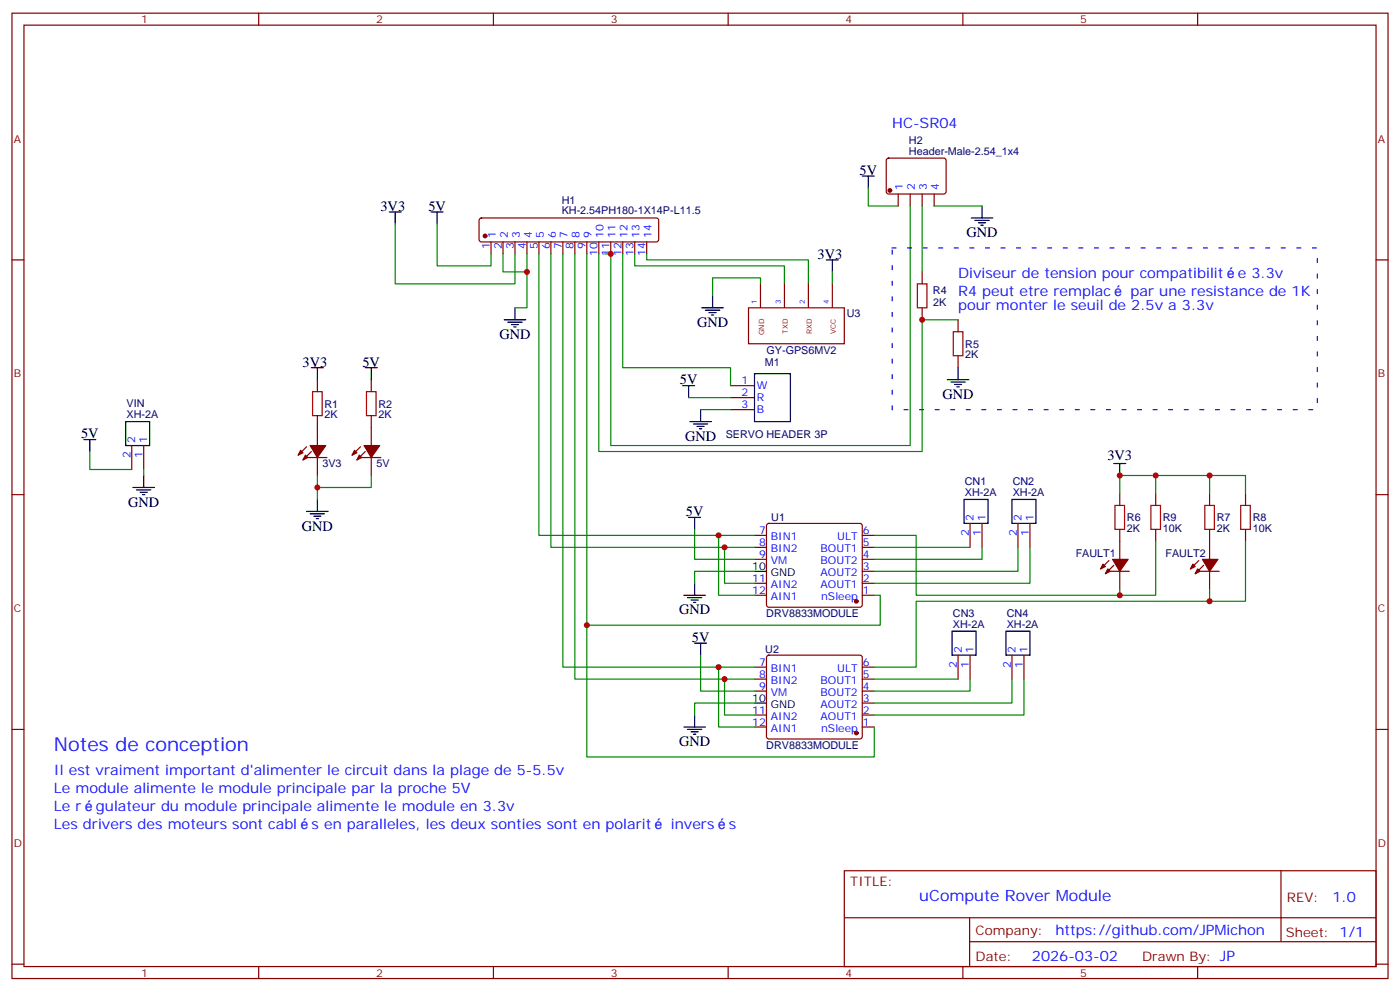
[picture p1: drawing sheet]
<svg xmlns="http://www.w3.org/2000/svg" width="412mm" height="292mm" viewBox="0 0 412 292" stroke-linecap="round" stroke-linejoin="round" font-family="sans-serif">
<g fill="none" stroke="#870000" stroke-width=".35">
<path d="M3.5 3.9h405.4v284.3h-405.4zM7.1 7.4h398.2v277.3h-398.2zM76.2 3.9v3.5M145.3 3.9v3.5M214.5 3.9v3.5M283.6 3.9v3.5M352.8 3.9v3.5M261.3 46.8l.5-.2h16.5l.4 .7-.1 9.4-.6 .5-16.5-.1-.4-.7v-9.1zM264.6 57.2v3.5M268.1 57.2v3.5M271.6 57.2v3.5M275.2 57.2v3.5"/>
<path d="M3.5 76.6h3.6M141.3 64.4l.5-.2h51.5l.5 .2 .2 .5v5.7l-.2 .5-.5 .2h-51.5l-.5-.3-.2-.4v-5.7zM144.6 71.3v3.5M148.2 71.3v3.5M151.7 71.3v3.5M155.2 71.3v3.5M158.7 71.3v3.5M162.3 71.3v3.5M165.8 71.3v3.5M169.3 71.3v3.5M172.9 71.3v3.5M176.4 71.3v3.5"/>
<path d="M179.9 71.3v3.5M183.4 71.3v3.5M187 71.3v3.5M190.5 71.3v3.5M405.3 76.6h3.6M224 83.6v7M231.1 83.6v7M238.1 83.6v7M245.2 83.6v7M271.6 80.1v3.5M271.6 90.7v3.5M282.2 94.2v3.5"/>
<path d="M93.5 111.8v3.6M109.4 111.8v3.6M215.2 113.6h7M215.2 117.1h7M282.2 104.8v3.5M38.8 131.2v7.1M42.3 131.2v7.1M90.3 131.6l-2.5 2.5M90.7 134.8h5.6M91.7 133l-2.4 2.5M93.5 122.4v8.8M93.5 134.8v5.3"/>
<path d="M106.2 131.6l-2.5 2.5M106.5 134.8h5.7M107.6 133l-2.5 2.5M109.4 122.4v8.8M109.4 134.8v5.3M215.2 120.7h7M3.5 145.7h3.6M222.2 157.7h3.6M226 154.4l.5-.2h26.8l.5 .2 .2 .5v23.3l-.2 .5-.5 .2h-26.8l-.5-.3-.2-.4v-23.3zM254 157.7h3.5M285.8 154.2v7M289.3 154.2v7"/>
<path d="M299.9 154.2v7M303.4 154.2v7M329.8 145.3v3.6M329.8 155.9v8.8M340.4 145.3v3.6M340.4 155.9v3.6M356.3 145.3v3.6M356.3 155.9v8.8M366.9 145.3v3.6M366.9 155.9v3.6M405.3 145.7h3.6M222.2 175.3h3.6"/>
<path d="M222.2 171.8h3.6M222.2 164.7h3.6M222.2 161.2h3.6M254 175.3h3.5M254 171.8h3.5M254 168.3h3.5M254 164.7h3.5M254 161.2h3.5M326.7 165.1l-2.5 2.5M327 168.3h5.7M328.1 166.5l-2.5 2.5M329.8 168.3v5.3"/>
<path d="M353.1 165.1l-2.4 2.5M353.5 168.3h5.6M354.5 166.5l-2.4 2.5M356.3 168.3v5.3M222.2 196.5h3.6M226 193.2l.5-.2h26.8l.5 .2 .2 .5v23.3l-.2 .5-.5 .2h-26.8l-.5-.3-.2-.4v-23.3zM254 196.5h3.5M282.2 193v7M285.8 193v7M298.1 193v7M301.6 193v7M3.5 214.8h3.6"/>
<path d="M222.2 214.1h3.6M222.2 210.6h3.6M222.2 203.6h3.6M222.2 200h3.6M254 214.1h3.5M254 210.6h3.5M254 207.1h3.5M254 203.6h3.5M254 200h3.5M405.3 214.8h3.6M248.7 256.5h156.6v28.2h-156.6zM377.3 256.5v20.9"/>
<path d="M248.7 270.3h156.5M285.6 277.4h119.6M285.6 270.3v14.1M3.5 284h3.6M76.2 284.7v3.5M145.3 284.7v3.5M214.5 284.7v3.5M283.6 284.7v3.5M352.8 284.7v3.5M405.3 284h3.6"/>
</g>
<g fill="#870000" stroke="#870000" stroke-width=".35">
<path d="M104.4 132.6l.7 .8-1.4 .7z"/>
<path d="M105.8 134.1l.7 .7-1.4 .7z"/>
<path d="M107.2 131.2h4.6l-2.4 3.6z"/>
<path d="M88.5 132.6l.8 .8-1.5 .7z"/>
<path d="M90 134.1l.7 .7-1.4 .7z"/>
<path d="M91.4 131.2h4.6l-2.5 3.6z"/>
<path d="M324.9 166.2l.7 .7-1.4 .7z"/>
<path d="M326.3 167.6l.7 .7-1.4 .7z"/>
<path d="M327.7 164.7h4.6l-2.5 3.6z"/>
<path d="M351.4 166.2l.7 .7-1.4 .7z"/>
<path d="M352.8 167.6l.7 .7-1.4 .7z"/>
<path d="M354.2 164.7h4.6l-2.5 3.6z"/>
<circle cx="252.2" cy="177.1" r=".53"/>
<circle cx="252.2" cy="215.9" r=".53"/>
<circle cx="142.9" cy="69.5" r=".53"/>
<circle cx="262.1" cy="56.1" r=".53"/>
</g>
<g fill="none" stroke="#000" stroke-width=".35">
<path d="M254 51.9h3.5M255.8 51.9v3.5M114.7 62.4h3.5M116.4 62.4v3.6M127 62.4h3.5M128.8 62.4v3.6M243.4 76.6h3.5M245.2 76.6v3.5M286.1 64.2h6.4M287.2 64.9h4.2M288.2 65.6h2.1M288.9 66.3h.7"/>
<path d="M289.3 60.7v3.5M148.5 94.2h6.4M149.6 94.9h4.2M150.6 95.6h2.2M151.3 96.3h.7M151.7 90.7v3.5M206.7 90.7h6.4M207.8 91.4h4.2M208.8 92.1h2.2M209.5 92.8h.8M209.9 87.1v3.6M91.7 108.3h3.5"/>
<path d="M93.5 108.3v3.5M107.6 108.3h3.5M109.4 108.3v3.5M201.1 113.6h3.5M202.8 113.6v3.5M222.2 110.1h10.6v14.1h-10.6zM279 111.8h6.4M280.1 112.5h4.2M281.2 113.2h2.1M281.9 113.9h.7M282.2 108.3v3.5M24.7 129.5h3.5"/>
<path d="M26.5 129.5v3.5M37 124.2h7.1v7h-7.1zM203.2 124.2h6.3M204.3 124.9h4.2M205.3 125.6h2.1M206 126.3h.7M206.4 120.7v3.5M328.1 136.5h3.5M329.8 136.5v3.6M39.2 143.6h6.3M40.2 144.3h4.2M41.3 145h2.1"/>
<path d="M42 145.7h.7M42.3 140.1v3.5M90.3 150.6h6.4M91.4 151.3h4.2M92.4 152h2.1M93.1 152.8h.7M93.5 147.1v3.5M202.8 152.4h3.6M204.6 152.4v3.5M284 147.1h7v7.1h-7zM298.1 147.1h7.1v7.1h-7.1zM201.4 175.3h6.4"/>
<path d="M202.5 176h4.2M203.6 176.7h2.1M204.3 177.4h.7M204.6 171.8v3.5M222.2 168.3h3.6M204.6 189.4h3.5M206.4 189.4v3.6M280.5 185.9h7v7.1h-7zM296.3 185.9h7.1v7.1h-7.1zM201.4 214.1h6.4M202.5 214.8h4.2M203.6 215.5h2.1"/>
<path d="M204.3 216.3h.7M204.6 210.6v3.5M222.2 207.1h3.6"/>
</g>
<g fill="none" stroke="#008700" stroke-width=".35">
<path d="M255.8 55.4v5.3h8.8M116.4 66v17.6h35.3v-8.8M128.8 66v12.3h15.8v-3.5M148.2 74.8v5.3h7v-5.3M158.7 74.8v82.9h53M162.3 74.8v86.4h51.1M165.8 74.8v121.7h45.9M169.3 74.8v125.2h44.1M172.9 74.8v109.4h86.4v-8.9h-1.8M176.4 74.8v58.2h95.2v-38.8h10.6M183.4 74.8v33.5h31.8v5.3M187 74.8v3.5h44.1v5.3"/>
<path d="M190.5 74.8v1.8h47.6v7M268.1 60.7v70.5h-88.2v-56.4h-1.7M271.6 60.7v19.4M275.2 60.7h14.1M155.2 80.1v10.6h-3.5M224 83.6v-1.8h-14.1v5.3M245.2 80.1v3.5M202.8 117.1h12.4M26.5 133v5.3h12.3M42.3 138.3v1.8M206.4 120.7h8.8M93.5 140.1v3.5"/>
<path d="M109.4 140.1v3.5h-15.9v3.5M204.6 155.9v8.8h17.6M222.2 157.7h-10.5v17.6h10.5M257.5 157.7h12.4v17.6h70.5v-15.8M329.8 145.3v-5.2h37.1v5.2M340.4 140.1v5.2M356.3 140.1v5.2M366.9 159.5v17.6h-97v19.4h-12.4M222.2 161.2h-8.8v10.6h8.8M222.2 168.3h-17.6v3.5M257.5 161.2h28.3M289.3 161.2v3.5h-31.8"/>
<path d="M299.9 161.2v7.1h-42.4M303.4 161.2v10.6h-45.9M329.8 173.6v1.7M356.3 173.6v3.5M172.9 184.2v38.8h84.6v-8.9M206.4 193v10.6h15.8M222.2 196.5h-10.5v17.6h10.5M222.2 200h-8.8v10.6h8.8M222.2 207.1h-17.6v3.5M257.5 200h24.7M285.8 200v3.6h-28.3M298.1 200v7.1h-40.6"/>
<path d="M301.6 200v10.6h-44.1"/>
</g>
<path d="M270.2 83.6h2.8v7.1h-2.8zM280.8 97.7h2.8v7.1h-2.8zM92.1 115.4h2.8v7h-2.8zM107.9 115.4h2.9v7h-2.9zM328.4 148.9h2.9v7h-2.9zM339 148.9h2.8v7h-2.8zM354.9 148.9h2.8v7h-2.8zM365.5 148.9h2.8v7h-2.8z" fill="none" stroke="#a10000" stroke-width=".35"/>
<path d="M220.5 90.7h28.2v10.5h-28.2z" fill="none" stroke="#900" stroke-width=".35"/>
<path d="M262.8 73h125.3v47.7h-125.3z" fill="none" stroke="#00c" stroke-width=".35" stroke-dasharray="1.1 3.5"/>
<g fill="#c00">
<circle cx="211.7" cy="157.7" r=".88"/>
<circle cx="213.4" cy="161.2" r=".88"/>
<circle cx="211.7" cy="196.5" r=".88"/>
<circle cx="213.4" cy="200" r=".88"/>
<circle cx="172.9" cy="184.1" r=".88"/>
<circle cx="179.9" cy="74.8" r=".88"/>
<circle cx="271.6" cy="94.2" r=".88"/>
<circle cx="329.8" cy="140.1" r=".88"/>
<circle cx="340.4" cy="140.1" r=".88"/>
<circle cx="356.3" cy="140.1" r=".88"/>
<circle cx="356.3" cy="177.1" r=".88"/>
<circle cx="329.8" cy="175.3" r=".88"/>
<circle cx="155.2" cy="80.1" r=".88"/>
<circle cx="93.5" cy="143.6" r=".88"/>
</g>
<text font-size="5.6" fill="#00f" x="15.9" y="221.2">Notes de conception</text>
<text font-size="4.6" fill="#00f" x="270.8" y="265.5">uCompute Rover Module</text>
<g font-size="4.2" fill="#00f">
<text x="262.8" y="37.7">HC-SR04</text>
<text x="282.2" y="81.8">Diviseur de tension pour compatibilit</text>
<text x="364.7" y="81.8">e 3.3v</text>
<text x="282.2" y="87.1">R4 peut etre remplac</text>
<text x="333" y="87.1">par une resistance de 1K</text>
<text x="282.2" y="91.4">pour monter le seuil de 2.5v a 3.3v</text>
<text x="15.9" y="228.2">Il est vraiment important d'alimenter le circuit dans la plage de 5-5.5v</text>
<text x="15.9" y="233.5">Le module alimente le module principale par la proche 5V</text>
<text x="15.9" y="238.8">Le r</text>
<text x="28.3" y="238.8">gulateur du module principale alimente le module en 3.3v</text>
<text x="15.9" y="244.1">Les drivers des moteurs sont cabl</text>
<text x="91.8" y="244.1">s en paralleles, les deux sonties sont en polarit</text>
<text x="197.6" y="244.1">invers</text>
<text x="214.7" y="244.1">s</text>
<text x="392.5" y="265.7">1.0</text>
<text x="310.9" y="275.3">https://github.com/JPMichon</text>
<text x="304" y="283.1">2026-03-02</text>
</g>
<g font-size="4.2">
<text x="253.2" y="51.5">5V</text>
<text x="112.1" y="62.1">3V3</text>
<text x="126.2" y="62.1">5V</text>
<text x="284.7" y="69.9">GND</text>
<text x="240.8" y="76.2">3V3</text>
<text x="147.1" y="99.8">GND</text>
<text x="205.3" y="96.3">GND</text>
<text x="89.1" y="108">3V3</text>
<text x="106.8" y="108">5V</text>
<text x="200.3" y="113.2">5V</text>
<text x="277.6" y="117.5">GND</text>
<text x="23.9" y="129.1">5V</text>
<text x="201.8" y="129.8">GND</text>
<text x="326.2" y="135.4">3V3</text>
<text x="37.7" y="149.2">GND</text>
<text x="202" y="152">5V</text>
<text x="88.9" y="156.3">GND</text>
<text x="200" y="181">GND</text>
<text x="203.8" y="189.1">5V</text>
<text x="200" y="219.8">GND</text>
</g>
<g font-size="3.9" fill="#800">
<text x="250.5" y="261.1">TITLE:</text>
<text x="379.1" y="265.7">REV:</text>
<text x="287.4" y="275.3">Company:</text>
<text x="378.7" y="275.9">Sheet: 1/1</text>
<text x="287.4" y="282.9">Date:</text>
<text x="336.4" y="283">Drawn By: JP</text>
</g>
<g font-size="3.2" fill="#800">
<text x="41.6" y="6.9">1</text>
<text x="110.8" y="6.9">2</text>
<text x="179.9" y="6.9">3</text>
<text x="249.1" y="6.9">4</text>
<text x="318.2" y="6.9">5</text>
<text x="4.1" y="42">A</text>
<text x="405.9" y="42">A</text>
<text x="4.1" y="111.1">B</text>
<text x="405.9" y="111.1">B</text>
<text x="4.1" y="180.3">C</text>
<text x="405.9" y="180.3">C</text>
<text x="4.1" y="249.4">D</text>
<text x="405.9" y="249.4">D</text>
<text x="41.6" y="287.7">1</text>
<text x="110.8" y="287.7">2</text>
<text x="179.9" y="287.7">3</text>
<text x="249.1" y="287.7">4</text>
<text x="318.2" y="287.7">5</text>
</g>
<g font-size="3.2" fill="#000080">
<text x="267.8" y="45.5">Header-Male-2.54_1x4</text>
<text x="267.8" y="42.4">H2</text>
<text x="165.5" y="63.1">KH-2.54PH180-1X14P-L11.5</text>
<text x="165.5" y="60">H1</text>
<text x="274.8" y="86.5">R4</text>
<text x="249.4" y="93.2">U3</text>
<text x="274.8" y="90.1">2K</text>
<text x="225.3" y="107.7">M1</text>
<text x="225.8" y="104.1">GY-GPS6MV2</text>
<text x="284.3" y="105.6">2K</text>
<text x="284.3" y="102.4">R5</text>
<text x="37.3" y="120">VIN</text>
<text x="37.3" y="123.1">XH-2A</text>
<text x="95.6" y="123.2">2K</text>
<text x="95.6" y="120.1">R1</text>
<text x="111.5" y="123.2">2K</text>
<text x="111.5" y="120.1">R2</text>
<text x="213.8" y="128.9">SERVO HEADER 3P</text>
<text x="95" y="137.7">3V3</text>
<text x="110.9" y="137.7">5V</text>
<text x="284.2" y="142.9">CN1</text>
<text x="298.3" y="142.9">CN2</text>
<text x="284.2" y="146.1">XH-2A</text>
<text x="298.3" y="146.1">XH-2A</text>
<text x="227.2" y="153.6">U1</text>
<text x="332" y="153.5">R6</text>
<text x="342.5" y="153.5">R9</text>
<text x="358.4" y="153.5">R7</text>
<text x="369" y="153.5">R8</text>
<text x="332" y="156.7">2K</text>
<text x="342.5" y="156.7">10K</text>
<text x="358.4" y="156.7">2K</text>
<text x="369" y="156.7">10K</text>
<text x="316.9" y="164.1">FAULT1</text>
<text x="343.3" y="164.1">FAULT2</text>
<text x="225.7" y="181.8">DRV8833MODULE</text>
<text x="280.7" y="184.9">XH-2A</text>
<text x="280.7" y="181.7">CN3</text>
<text x="296.6" y="184.9">XH-2A</text>
<text x="296.6" y="181.7">CN4</text>
<text x="225.4" y="192.4">U2</text>
<text x="225.7" y="220.6">DRV8833MODULE</text>
</g>
<g font-size="3.2" fill="#00f">
<text x="266" y="55.8" transform="rotate(-90 266 55.8)">1</text>
<text x="269.5" y="55.8" transform="rotate(-90 269.5 55.8)">2</text>
<text x="273" y="55.8" transform="rotate(-90 273 55.8)">3</text>
<text x="276.6" y="55.8" transform="rotate(-90 276.6 55.8)">4</text>
<text x="146" y="70" transform="rotate(-90 146 70)">1</text>
<text x="149.6" y="70" transform="rotate(-90 149.6 70)">2</text>
<text x="153.1" y="70" transform="rotate(-90 153.1 70)">3</text>
<text x="156.6" y="70" transform="rotate(-90 156.6 70)">4</text>
<text x="160.2" y="70" transform="rotate(-90 160.2 70)">5</text>
<text x="163.7" y="70" transform="rotate(-90 163.7 70)">6</text>
<text x="167.2" y="70" transform="rotate(-90 167.2 70)">7</text>
<text x="170.7" y="70" transform="rotate(-90 170.7 70)">8</text>
<text x="174.3" y="70" transform="rotate(-90 174.3 70)">9</text>
<text x="177.8" y="70" transform="rotate(-90 177.8 70)">10</text>
<text x="181.3" y="70" transform="rotate(-90 181.3 70)">11</text>
<text x="184.9" y="70" transform="rotate(-90 184.9 70)">12</text>
<text x="188.4" y="70" transform="rotate(-90 188.4 70)">13</text>
<text x="191.9" y="70" transform="rotate(-90 191.9 70)">14</text>
<text x="144.3" y="73.5" transform="rotate(-90 144.3 73.5)">1</text>
<text x="147.8" y="73.5" transform="rotate(-90 147.8 73.5)">2</text>
<text x="151.3" y="73.5" transform="rotate(-90 151.3 73.5)">3</text>
<text x="154.9" y="73.5" transform="rotate(-90 154.9 73.5)">4</text>
<text x="158.4" y="73.5" transform="rotate(-90 158.4 73.5)">5</text>
<text x="161.9" y="73.5" transform="rotate(-90 161.9 73.5)">6</text>
<text x="165.5" y="73.5" transform="rotate(-90 165.5 73.5)">7</text>
<text x="169" y="73.5" transform="rotate(-90 169 73.5)">8</text>
<text x="172.5" y="73.5" transform="rotate(-90 172.5 73.5)">9</text>
<text x="176" y="75.5" transform="rotate(-90 176 75.5)">10</text>
<text x="179.6" y="75.5" transform="rotate(-90 179.6 75.5)">11</text>
<text x="183.1" y="75.5" transform="rotate(-90 183.1 75.5)">12</text>
<text x="186.6" y="75.5" transform="rotate(-90 186.6 75.5)">13</text>
<text x="190.1" y="75.5" transform="rotate(-90 190.1 75.5)">14</text>
<text x="218.5" y="113.2">1</text>
<text x="218.5" y="116.8">2</text>
<text x="223" y="114.7">W</text>
<text x="223" y="118.2">R</text>
<text x="218.5" y="120.3">3</text>
<text x="223" y="121.7">B</text>
<text x="39.9" y="130.5" transform="rotate(-90 39.9 130.5)">2</text>
<text x="43.4" y="130.5" transform="rotate(-90 43.4 130.5)">1</text>
<text x="38.5" y="135" transform="rotate(-90 38.5 135)">2</text>
<text x="42" y="135" transform="rotate(-90 42 135)">1</text>
<text x="286.8" y="153.5" transform="rotate(-90 286.8 153.5)">2</text>
<text x="290.3" y="153.5" transform="rotate(-90 290.3 153.5)">1</text>
<text x="300.9" y="153.5" transform="rotate(-90 300.9 153.5)">2</text>
<text x="304.4" y="153.5" transform="rotate(-90 304.4 153.5)">1</text>
<text x="223.6" y="157.3">7</text>
<text x="223.6" y="160.9">8</text>
<text x="227.1" y="159.1">BIN1</text>
<text x="246.7" y="159.1">ULT</text>
<text x="254.2" y="160.9">5</text>
<text x="254.2" y="157.3">6</text>
<text x="285.4" y="157.9" transform="rotate(-90 285.4 157.9)">2</text>
<text x="288.9" y="157.9" transform="rotate(-90 288.9 157.9)">1</text>
<text x="299.5" y="157.9" transform="rotate(-90 299.5 157.9)">2</text>
<text x="303" y="157.9" transform="rotate(-90 303 157.9)">1</text>
<text x="223.6" y="164.4">9</text>
<text x="227.1" y="162.6">BIN2</text>
<text x="227.1" y="166.2">VM</text>
<text x="241.7" y="166.2">BOUT2</text>
<text x="241.7" y="162.6">BOUT1</text>
<text x="254.2" y="167.9">3</text>
<text x="254.2" y="164.4">4</text>
<text x="221.6" y="171.5">11</text>
<text x="227.1" y="173.2">AIN2</text>
<text x="241.7" y="173.2">AOUT1</text>
<text x="241.7" y="169.7">AOUT2</text>
<text x="254.2" y="171.5">2</text>
<text x="221.6" y="175">12</text>
<text x="227.1" y="176.7">AIN1</text>
<text x="241.9" y="176.7">nSleep</text>
<text x="254.2" y="175">1</text>
<text x="223.6" y="196.1">7</text>
<text x="227.1" y="197.9">BIN1</text>
<text x="246.7" y="197.9">ULT</text>
<text x="254.2" y="196.1">6</text>
<text x="281.9" y="196.8" transform="rotate(-90 281.9 196.8)">2</text>
<text x="283.3" y="192.3" transform="rotate(-90 283.3 192.3)">2</text>
<text x="285.4" y="196.8" transform="rotate(-90 285.4 196.8)">1</text>
<text x="286.8" y="192.3" transform="rotate(-90 286.8 192.3)">1</text>
<text x="297.7" y="196.8" transform="rotate(-90 297.7 196.8)">2</text>
<text x="299.2" y="192.3" transform="rotate(-90 299.2 192.3)">2</text>
<text x="301.3" y="196.8" transform="rotate(-90 301.3 196.8)">1</text>
<text x="302.7" y="192.3" transform="rotate(-90 302.7 192.3)">1</text>
<text x="223.6" y="199.7">8</text>
<text x="223.6" y="203.2">9</text>
<text x="227.1" y="201.4">BIN2</text>
<text x="241.7" y="201.4">BOUT1</text>
<text x="254.2" y="203.2">4</text>
<text x="254.2" y="199.7">5</text>
<text x="227.1" y="205">VM</text>
<text x="241.7" y="205">BOUT2</text>
<text x="241.7" y="208.5">AOUT2</text>
<text x="254.2" y="206.7">3</text>
<text x="221.6" y="210.3">11</text>
<text x="221.6" y="213.8">12</text>
<text x="227.1" y="212">AIN2</text>
<text x="227.1" y="215.5">AIN1</text>
<text x="241.7" y="212">AOUT1</text>
<text x="241.9" y="215.5">nSleep</text>
<text x="254.2" y="213.8">1</text>
<text x="254.2" y="210.3">2</text>
</g>
<g font-size="3.2">
<text x="221.6" y="167.9">10</text>
<text x="227.1" y="169.7">GND</text>
<text x="221.6" y="206.7">10</text>
<text x="227.1" y="208.5">GND</text>
</g>
<g font-size="2.1" fill="#00f">
<text x="223" y="89.5" transform="rotate(-90 223 89.5)">1</text>
<text x="230" y="89.5" transform="rotate(-90 230 89.5)">3</text>
<text x="237.1" y="89.5" transform="rotate(-90 237.1 89.5)">2</text>
<text x="244.1" y="89.5" transform="rotate(-90 244.1 89.5)">4</text>
</g>
<g font-size="2.1" fill="#800">
<text x="225.1" y="98.8" transform="rotate(-90 225.1 98.8)">GND</text>
<text x="232.1" y="98.3" transform="rotate(-90 232.1 98.3)">TXD</text>
<text x="239.2" y="98.5" transform="rotate(-90 239.2 98.5)">RXD</text>
<text x="246.2" y="98.3" transform="rotate(-90 246.2 98.3)">VCC</text>
</g>
</svg>
